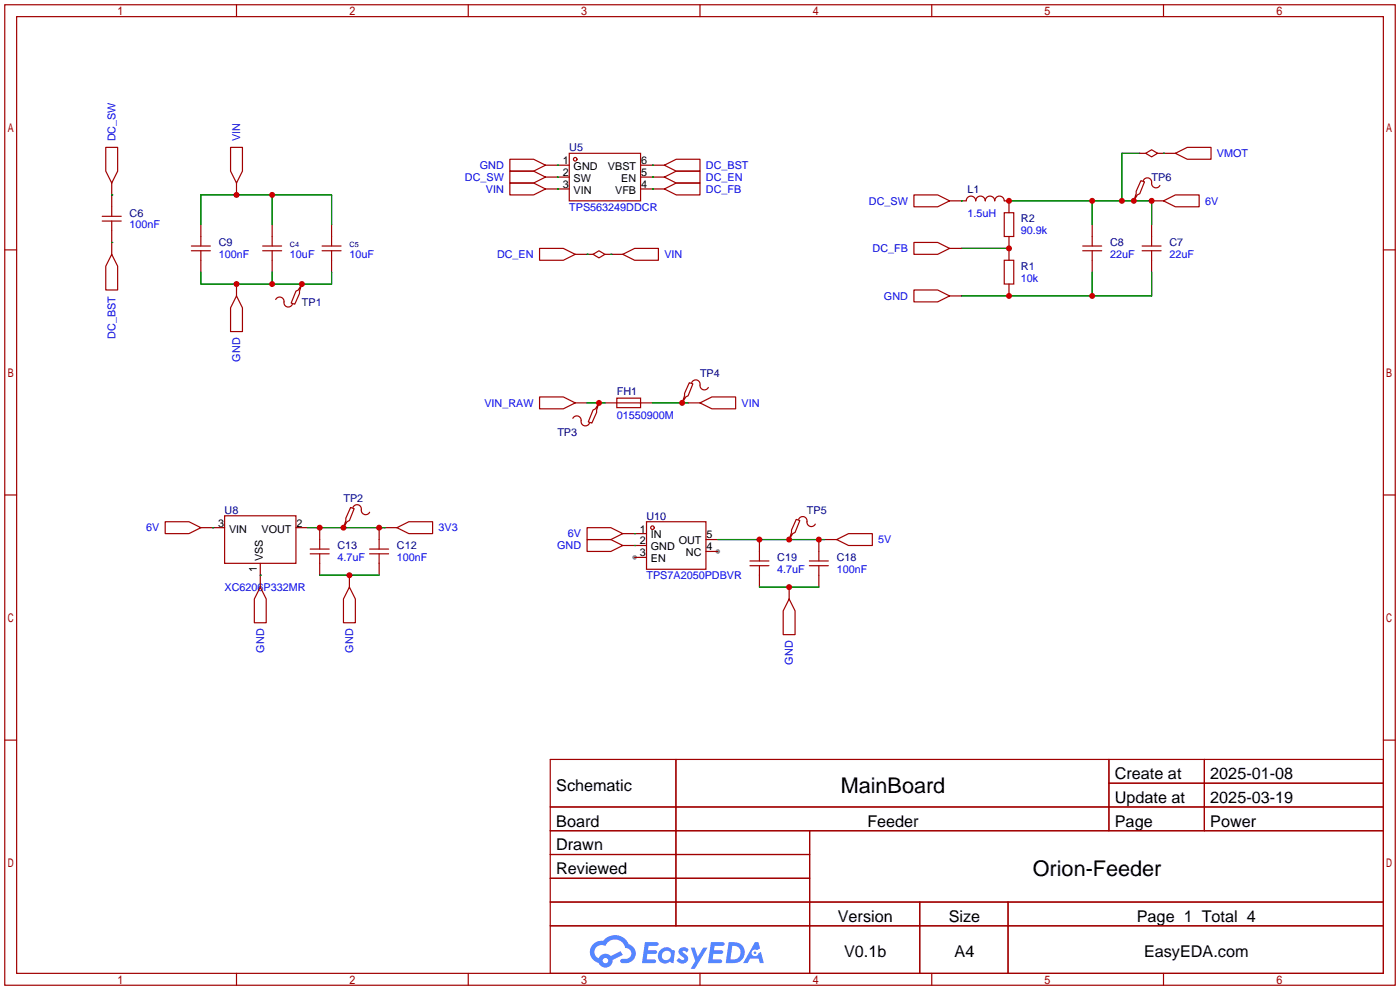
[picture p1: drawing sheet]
<svg xmlns="http://www.w3.org/2000/svg" width="299mm" height="212mm" viewBox="0 0 299 212" stroke-linecap="round" stroke-linejoin="round" font-family="sans-serif">
<g fill="#999">
<circle cx="135.6" cy="119.1" r=".51"/>
<circle cx="153.4" cy="117.9" r=".51"/>
</g>
<g fill="none" stroke="#a10000" stroke-width=".25">
<path d="M1 1h297.2v209.6h-297.2zM3.6 3.6h292.1v204.4h-292.1zM50.5 1v2.6M100.1 1v2.6M149.6 1v2.6M199.1 1v2.6M248.7 1v2.6M1 53.4h2.6M295.7 53.4h2.5M1 105.8h2.6M295.7 105.8h2.5M1 158.2h2.6"/>
<path d="M295.7 158.2h2.5M117.6 162.3h178.1v45.7h-178.1zM117.6 172.5h178.1M117.6 177.5h178.1M144.5 162.3v35.6M173 177.5v30.5M237 162.3v15.2M237 167.4h58.7M257.4 162.3v15.2M117.6 182.6h55.4M117.6 192.8h178.1M117.6 187.7h55.4"/>
<path d="M117.6 197.9h178.1M196.6 192.8v15.2M215.4 192.8v15.2M50.5 208v2.6M100.1 208v2.6M149.6 208v2.6M199.1 208v2.6M248.7 208v2.6"/>
</g>
<g fill="#5487ff">
<path d="M145.3 202.7a1.3 1.3 0 0 1 1.9 .3l-.4 .6a.54 .54 0 0 0-.9-.2l.1 .2a1.34 1.34 0 0 1 .9 1.8 1.47 1.47 0 0 1-2.3-.1l.5-.6 .8 .5a.31 .31 0 0 0 .4-.3 .31 .31 0 0 0-.3-.4 1.12 1.12 0 0 1-.7-1.8z"/>
<path d="M147.6 202.5h.9l.6 2 1.2-2h.9l-2.7 4.6h-.9l1-1.7z"/>
<path d="M137.8 201.4h1.7a1.31 1.31 0 0 1 1.2 .2 .4 .4 0 0 1-.3 .5l-1.8 .1-.1 .9h1.6a.4 .4 0 0 1 .4 .4 .4 .4 0 0 1-.5 .4h-1.6l-.2 1.2h1.4a.46 .46 0 0 1 .5 0 .46 .46 0 0 1 .1 .5l-.4 .2h-2.6z"/>
<path d="M151.9 201.4h1.7a1.32 1.32 0 0 1 1.2 .2 .39 .39 0 0 1-.3 .5l-1.8 .1-.1 .9h1.6a.4 .4 0 0 1 .4 .4 .4 .4 0 0 1-.4 .4h-1.7l-.2 1.2h1.4a.46 .46 0 0 1 .5 0 .46 .46 0 0 1 .1 .5l-.4 .2h-2.6z"/>
<path d="M161.3 201.4h.8l.3 1.3-.6 .4a.75 .75 0 0 0-1.1 .3 .75 .75 0 0 0 .5 1 .75 .75 0 0 0 .9-.7l.5-.2 .6 2.3h-.8l-.3-.9h-1.8l-.5 .9h-1z"/>
<path d="M155.7 201.4l-.6 4.4h1.5a2.27 2.27 0 0 0 2.6-2.2 2.27 2.27 0 0 0-2.7-2.2zM156.5 202.1a1.5 1.5 0 0 1 1.8 1.6 1.5 1.5 0 0 1-1.9 1.4h-.3z"/>
<path d="M141.2 203a1.6 1.6 0 0 0-.3 2.3 1.6 1.6 0 0 0 2.3 .2l.7 .3 .3-2.4-.1-.3-.5-.1a1.58 1.58 0 0 0-2.4 0zM141.8 203.5a.98 .98 0 0 1 1.6 .4 .98 .98 0 0 1-1.1 1.3 .94 .94 0 0 1-.9-.7 .94 .94 0 0 1 .4-1z"/>
<path d="M126.8 201.8a2.37 2.37 0 0 0 1.1 4 1.54 1.54 0 0 0 1.8 1 1.54 1.54 0 0 0 1.2-1.6l2.2-1.1-.5-.8-2 1a1.57 1.57 0 0 0-2.7 .5 1.5 1.5 0 0 1-.7-2.1 1.5 1.5 0 0 1 2.2-.5 2.23 2.23 0 0 1 2.3-1.4 2.23 2.23 0 0 1 2 1.8 1.16 1.16 0 0 1 1.2 1.1 1.16 1.16 0 0 1-1.1 1.2h-.7a.47 .47 0 0 0-.5 .4 .47 .47 0 0 0 .4 .5 2.17 2.17 0 0 0 2.5-.9 2.17 2.17 0 0 0-.3-2.7l-.8-.4a3.2 3.2 0 0 0-5.5-.7l-1.1 .1zM128.8 205.3a.6 .6 0 0 1 1.2 0 .6 .6 0 0 1-1.2 0z"/>
<circle cx="161.4" cy="203.6" r=".28"/>
</g>
<g fill="none" stroke="#a10000" stroke-width=".25">
<path d="M22.6 31.5h2.5v5.1l-1.2 2.5-1.3-2.5zM49.3 31.5h2.5v5.1l-1.3 2.5-1.2-2.5zM109 36.6h5l2.6 1.2-2.6 1.3h-5zM109 34h5l2.6 1.3-2.6 1.3h-5zM109 39.1h5l2.6 1.3-2.6 1.3h-5zM121.7 32.8h15.2v10.1h-15.2zM142 35.3l2.5-1.3h5.1v2.6h-5.1zM142 37.8l2.5-1.2h5.1v2.5h-5.1zM243.8 38.6l.8 .3-1 2.5-.5 .3-.8 1.2 .5-1.5v-.5zM244.3 38.6a.93 .93 0 0 1 1.2-.6 .93 .93 0 0 1 .6 1.1 .94 .94 0 0 0 .7 1 .94 .94 0 0 0 1.1-.5M244.9 32.8l1.2-.8 1.3 .8-1.3 .7zM251.2 32.8l2.5-1.3h5.1v2.5h-5.1z"/>
<path d="M21.8 46.2h4.1M21.8 47.2h4.1M23.9 54.4l1.2 2.5v5.1h-2.5v-5.1zM23.9 44.2v2M23.9 47.2v2.1M40.9 53.6h4.1M40.9 52.6h4.1M42.9 50.5v2.1M42.9 53.6v2M56.1 53.6h4.1M56.1 52.6h4.1M58.2 50.5v2.1"/>
<path d="M58.2 53.6v2M68.8 53.6h4.1M68.8 52.6h4.1M70.9 50.5v2.1M70.9 53.6v2M115.3 53.1h5.1l2.5 1.3-2.5 1.2h-5.1zM126.7 54.4l1.3-.8 1.3 .8-1.3 .7zM133.1 54.4l2.5-1.3h5.1v2.5h-5.1zM142 40.4l2.5-1.3h5.1v2.6h-5.1zM195.3 51.8h5.1l2.5 1.3-2.5 1.3h-5.1zM195.3 41.7h5.1l2.5 1.2-2.5 1.3h-5.1zM206.5 42.9a1.02 1.02 0 0 1 1-1 1.02 1.02 0 0 1 1 1 1.02 1.02 0 0 1 1-1 1.02 1.02 0 0 1 1.1 1 1.02 1.02 0 0 1 1-1 1.02 1.02 0 0 1 1 1 1.02 1.02 0 0 1 1-1 1.02 1.02 0 0 1 1 1"/>
<path d="M214.6 55.6h2.1v5.1h-2.1zM214.6 45.5h2.1v5h-2.1zM231.4 53.6h4.1M231.4 52.6h4.1M233.4 50.5v2.1M233.4 53.6v2M244.1 53.6h4.1M244.1 52.6h4.1M246.1 50.5v2.1M246.1 53.6v2M248.7 42.9l2.5-1.2h5.1v2.5h-5.1zM50.5 63.2l1.3 2.6v5.1h-2.5v-5.1z"/>
<path d="M58.9 64a.98 .98 0 0 1 1.3-.4 .98 .98 0 0 1 .5 1.2 .93 .93 0 0 0 .8 .8 .93 .93 0 0 0 1-.6M64.5 60.7l-.5 1.5v.5l-1 2.3-.8-.2 1-2.6 .6-.2zM195.3 62h5.1l2.5 1.2-2.5 1.3h-5.1zM115.3 84.8h5.1l2.5 1.3-2.5 1.3h-5.1zM122.4 89.4a.98 .98 0 0 1 1.3-.4 .98 .98 0 0 1 .5 1.2 .93 .93 0 0 0 .8 .8 .93 .93 0 0 0 1-.6M128 86.1l-.5 1.5v.5l-1 2.3-.8-.2 1-2.6 .6-.2zM131.8 85.1h5.1v2h-5.1zM131.8 86.1h5.1M147.3 81.8l.8 .2-1 2.6-.5 .2-.8 1.3 .5-1.5v-.5zM147.8 81.8a.93 .93 0 0 1 1.2-.6 .93 .93 0 0 1 .6 1.1 .94 .94 0 0 0 .7 1 .94 .94 0 0 0 1.1-.5M149.6 86.1l2.5-1.3h5.1v2.6h-5.1zM35.3 111.5h5.1l2.5 1.3-2.5 1.2h-5.1z"/>
<path d="M48 110.2h15.2v10.2h-15.2zM66.3 117.3h4.1M66.3 118.4h4.1M68.3 115.3v2M68.3 118.4v2M74.9 108.5l.8 .2-1 2.6-.5 .2-.8 1.3 .5-1.5v-.6zM75.4 108.5a.93 .93 0 0 1 1.2-.6 .93 .93 0 0 1 .6 1.1 .94 .94 0 0 0 .7 1 .94 .94 0 0 0 1.1-.5M79 117.3h4.1M79 118.4h4.1M81 115.3v2M81 118.4v2M84.8 112.8l2.6-1.3h5.1v2.5h-5.1z"/>
<path d="M125.5 112.8h5.1l2.5 1.2-2.5 1.3h-5.1zM125.5 115.3h5.1l2.5 1.3-2.5 1.3h-5.1zM138.2 111.5h12.7v10.2h-12.7zM160.3 119.9h4M162.3 117.9v2M170.2 111l.7 .3-1 2.5-.5 .2-.7 1.3 .5-1.5v-.5zM170.7 111a.93 .93 0 0 1 1.1-.6 .93 .93 0 0 1 .7 1.1 .94 .94 0 0 0 .6 1 .94 .94 0 0 0 1.1-.5M173 119.9h4M175 117.9v2M178.8 115.3l2.6-1.3h5v2.6h-5zM55.6 125.5l1.3 2.5v5.1h-2.5v-5.1zM74.7 125.5l1.2 2.5v5.1h-2.5v-5.1z"/>
<path d="M160.3 120.9h4M162.3 120.9v2M168.7 128l1.2 2.6v5h-2.5v-5zM173 120.9h4M175 120.9v2"/>
<circle cx="122.9" cy="34" r=".38"/>
<circle cx="139.4" cy="112.8" r=".38"/>
</g>
<g fill="none" stroke="#870000" stroke-width=".25">
<path d="M23.9 39.1v5.1M50.5 39.1v2.6M116.6 35.3h5.1M116.6 37.8h5.1M136.9 35.3h5.1M136.9 37.8h5.1M243.6 32.8h1.3M247.4 32.8h3.8M23.9 49.3v5.1M42.9 48v2.5M42.9 55.6v2.6M58.2 48v2.5"/>
<path d="M58.2 55.6v2.6M70.9 48v2.5M70.9 55.6v2.6M116.6 40.4h5.1M122.9 54.4h3.8M129.3 54.4h3.8M136.9 40.4h5.1M202.9 53.1h2.6M202.9 42.9h3.6M214.6 42.9h1v2.6M215.6 50.5v5.1M233.4 48v2.5"/>
<path d="M233.4 55.6v2.6M242.3 42.7v.2M246.1 48v2.5M246.1 55.6v2.6M246.1 42.9h2.6M50.5 60.7v2.5M64.5 60.7v.3M202.9 63.2h2.6M215.6 60.7v2.5M122.9 86.1h2.6M128 86.1v.3M129.3 86.1h2.5"/>
<path d="M136.9 86.1h2.5M145.8 85.9v.2M147.1 86.1h2.5M42.9 112.8h5.1M63.2 112.8h2.6M68.3 112.8v2.5M73.4 112.5v.3M81 112.8v2.5M82.3 112.8h2.5M133.1 114h5.1M133.1 116.6h5.1M135.6 119.1h2.6"/>
<path d="M150.9 117.9h2.5M150.9 115.3h2.5M162.3 115.3v2.6M168.7 115.1v.2M175 115.3v2.6M176.3 115.3h2.5M55.6 120.4v5.1M68.3 120.4v2.5M74.7 122.9v2.6M81 120.4v2.5M162.3 122.9v2.6M168.7 125.5v2.5"/>
<path d="M175 122.9v2.6"/>
</g>
<g fill="none" stroke="#008700" stroke-width=".25">
<path d="M119.1 37.8h.1M119.1 35.3h.1M139.4 35.3h.1M139.4 37.8h.1M243.6 32.8h-3.8v10.1M248.7 32.8h.1M23.9 51.8h.1M23.9 41.7h.1M42.9 48v-6.3h28v6.3M42.9 58.2v2.5h28v-2.5M58.2 41.7v6.3M58.2 58.2v2.5"/>
<path d="M119.1 40.4h.1M125.5 54.4h.1M130.6 54.4h.1M139.4 40.4h.1M205.5 42.9h.1M205.5 53.1h10.1M215.6 42.9h30.5v5.1M233.4 42.9v5.1M233.4 58.2v5M246.1 58.2v5h-40.6M125.5 86.1h3.8M139.4 86.1h7.7"/>
<path d="M45.5 112.8h.1M65.8 112.8h16.5M135.6 114h.1M135.6 116.6h.1M153.4 115.3h22.9M55.6 122.9h.1M68.3 122.9h12.7M162.3 125.5h12.7"/>
</g>
<g fill="#c00">
<circle cx="215.6" cy="53.1" r=".63"/>
<circle cx="215.6" cy="42.9" r=".63"/>
<circle cx="233.4" cy="42.9" r=".63"/>
<circle cx="239.8" cy="42.9" r=".63"/>
<circle cx="242.3" cy="42.9" r=".63"/>
<circle cx="246.1" cy="42.9" r=".63"/>
<circle cx="215.6" cy="63.2" r=".63"/>
<circle cx="233.4" cy="63.2" r=".63"/>
<circle cx="58.2" cy="41.7" r=".63"/>
<circle cx="50.5" cy="41.7" r=".63"/>
<circle cx="58.2" cy="60.7" r=".63"/>
<circle cx="50.5" cy="60.7" r=".63"/>
<circle cx="64.5" cy="60.7" r=".63"/>
<circle cx="68.3" cy="112.8" r=".63"/>
<circle cx="73.4" cy="112.8" r=".63"/>
<circle cx="81" cy="112.8" r=".63"/>
<circle cx="74.7" cy="122.9" r=".63"/>
<circle cx="145.8" cy="86.1" r=".63"/>
<circle cx="128" cy="86.1" r=".63"/>
<circle cx="162.3" cy="115.3" r=".63"/>
<circle cx="168.7" cy="115.3" r=".63"/>
<circle cx="175" cy="115.3" r=".63"/>
<circle cx="168.7" cy="125.5" r=".63"/>
</g>
<g font-size="4.6">
<text x="179.7" y="169.4">MainBoard</text>
<text x="220.7" y="187.2">Orion-Feeder</text>
</g>
<g font-size="3.5">
<text x="238.3" y="166.5">Create at</text>
<text x="258.7" y="166.5">2025-01-08</text>
<text x="118.9" y="169.1">Schematic</text>
<text x="238.3" y="171.6">Update at</text>
<text x="258.7" y="171.6">2025-03-19</text>
<text x="118.9" y="176.7">Board</text>
<text x="185.4" y="176.7">Feeder</text>
<text x="238.3" y="176.7">Page</text>
<text x="258.7" y="176.7">Power</text>
<text x="118.9" y="181.8">Drawn</text>
<text x="118.9" y="186.8">Reviewed</text>
<text x="179.1" y="197">Version</text>
<text x="202.8" y="197">Size</text>
<text x="243" y="197">Page 1 Total 4</text>
<text x="180.4" y="204.6">V0.1b</text>
<text x="204" y="204.6">A4</text>
<text x="244.5" y="204.6">EasyEDA.com</text>
</g>
<g font-size="2.3" fill="#00f">
<text x="24.7" y="30.2" transform="rotate(-90 24.7 30.2)">DC_SW</text>
<text x="51.4" y="30.2" transform="rotate(-90 51.4 30.2)">VIN</text>
<text x="260.1" y="33.6">VMOT</text>
<text x="99.4" y="38.7">DC_SW</text>
<text x="102.6" y="36.1">GND</text>
<text x="103.8" y="41.2">VIN</text>
<text x="150.9" y="36.1">DC_BST</text>
<text x="150.9" y="38.7">DC_EN</text>
<text x="150.9" y="41.2">DC_FB</text>
<text x="121.7" y="45">TPS563249DDCR</text>
<text x="185.7" y="43.7">DC_SW</text>
<text x="206.8" y="46.3">1.5uH</text>
<text x="257.6" y="43.7">6V</text>
<text x="27.7" y="48.8">100nF</text>
<text x="186.5" y="53.9">DC_FB</text>
<text x="218.2" y="50.1">90.9k</text>
<text x="46.7" y="55.2">100nF</text>
<text x="62" y="55.2">10uF</text>
<text x="74.7" y="55.2">10uF</text>
<text x="106.2" y="55.2">DC_EN</text>
<text x="142" y="55.2">VIN</text>
<text x="237.2" y="55.2">22uF</text>
<text x="249.9" y="55.2">22uF</text>
<text x="188.9" y="64.1">GND</text>
<text x="218.2" y="60.2">10k</text>
<text x="24.7" y="72.4" transform="rotate(-90 24.7 72.4)">DC_BST</text>
<text x="51.4" y="77.3" transform="rotate(-90 51.4 77.3)">GND</text>
<text x="103.5" y="86.9">VIN_RAW</text>
<text x="131.8" y="89.5">01550900M</text>
<text x="158.5" y="86.9">VIN</text>
<text x="31.2" y="113.6">6V</text>
<text x="93.7" y="113.6">3V3</text>
<text x="72.1" y="119.9">4.7uF</text>
<text x="84.8" y="119.9">100nF</text>
<text x="119.1" y="117.4">GND</text>
<text x="121.4" y="114.9">6V</text>
<text x="187.7" y="116.1">5V</text>
<text x="138.2" y="123.7">TPS7A2050PDBVR</text>
<text x="166.1" y="122.5">4.7uF</text>
<text x="178.8" y="122.5">100nF</text>
<text x="48" y="126.3">XC6206P332MR</text>
<text x="56.4" y="139.5" transform="rotate(-90 56.4 139.5)">GND</text>
<text x="75.5" y="139.5" transform="rotate(-90 75.5 139.5)">GND</text>
<text x="169.5" y="142" transform="rotate(-90 169.5 142)">GND</text>
</g>
<g font-size="2.3">
<text x="120.3" y="35.1">1</text>
<text x="137" y="35.1">6</text>
<text x="120.3" y="37.6">2</text>
<text x="120.3" y="40.2">3</text>
<text x="122.6" y="36.3">GND</text>
<text x="122.6" y="38.9">SW</text>
<text x="122.6" y="41.4">VIN</text>
<text x="129.9" y="36.3">VBST</text>
<text x="131.5" y="41.4">VFB</text>
<text x="132.8" y="38.9">EN</text>
<text x="137" y="40.2">4</text>
<text x="137" y="37.6">5</text>
<text x="46.6" y="112.5">3</text>
<text x="48.9" y="113.8">VIN</text>
<text x="55.9" y="113.8">VOUT</text>
<text x="63.4" y="112.5">2</text>
<text x="136.8" y="113.8">1</text>
<text x="56.2" y="119.9" transform="rotate(-90 56.2 119.9)">VSS</text>
<text x="136.8" y="116.4">2</text>
<text x="136.8" y="118.9">3</text>
<text x="139.1" y="115.1">IN</text>
<text x="139.1" y="117.6">GND</text>
<text x="145.1" y="116.4">OUT</text>
<text x="146.6" y="118.9">NC</text>
<text x="151" y="117.6">4</text>
<text x="151" y="115.1">5</text>
<text x="54.9" y="122.3" transform="rotate(-90 54.9 122.3)">1</text>
<text x="139.1" y="120.2">EN</text>
</g>
<g font-size="2.3" fill="#000080">
<text x="121.7" y="32.3">U5</text>
<text x="206.8" y="41.2">L1</text>
<text x="246.1" y="38.7">TP6</text>
<text x="27.7" y="46.3">C6</text>
<text x="218.2" y="47.5">R2</text>
<text x="46.7" y="52.6">C9</text>
<text x="237.2" y="52.6">C8</text>
<text x="249.9" y="52.6">C7</text>
<text x="218.2" y="57.7">R1</text>
<text x="64.5" y="65.3">TP1</text>
<text x="149.6" y="80.6">TP4</text>
<text x="131.8" y="84.4">FH1</text>
<text x="119.1" y="93.3">TP3</text>
<text x="73.4" y="107.2">TP2</text>
<text x="48" y="109.8">U8</text>
<text x="138.2" y="111">U10</text>
<text x="172.5" y="109.8">TP5</text>
<text x="72.1" y="117.4">C13</text>
<text x="84.8" y="117.4">C12</text>
<text x="166.1" y="119.9">C19</text>
<text x="178.8" y="119.9">C18</text>
</g>
<g font-size="1.6" fill="#000080">
<text x="62" y="52.8">C4</text>
<text x="74.7" y="52.8">C5</text>
</g>
</svg>
